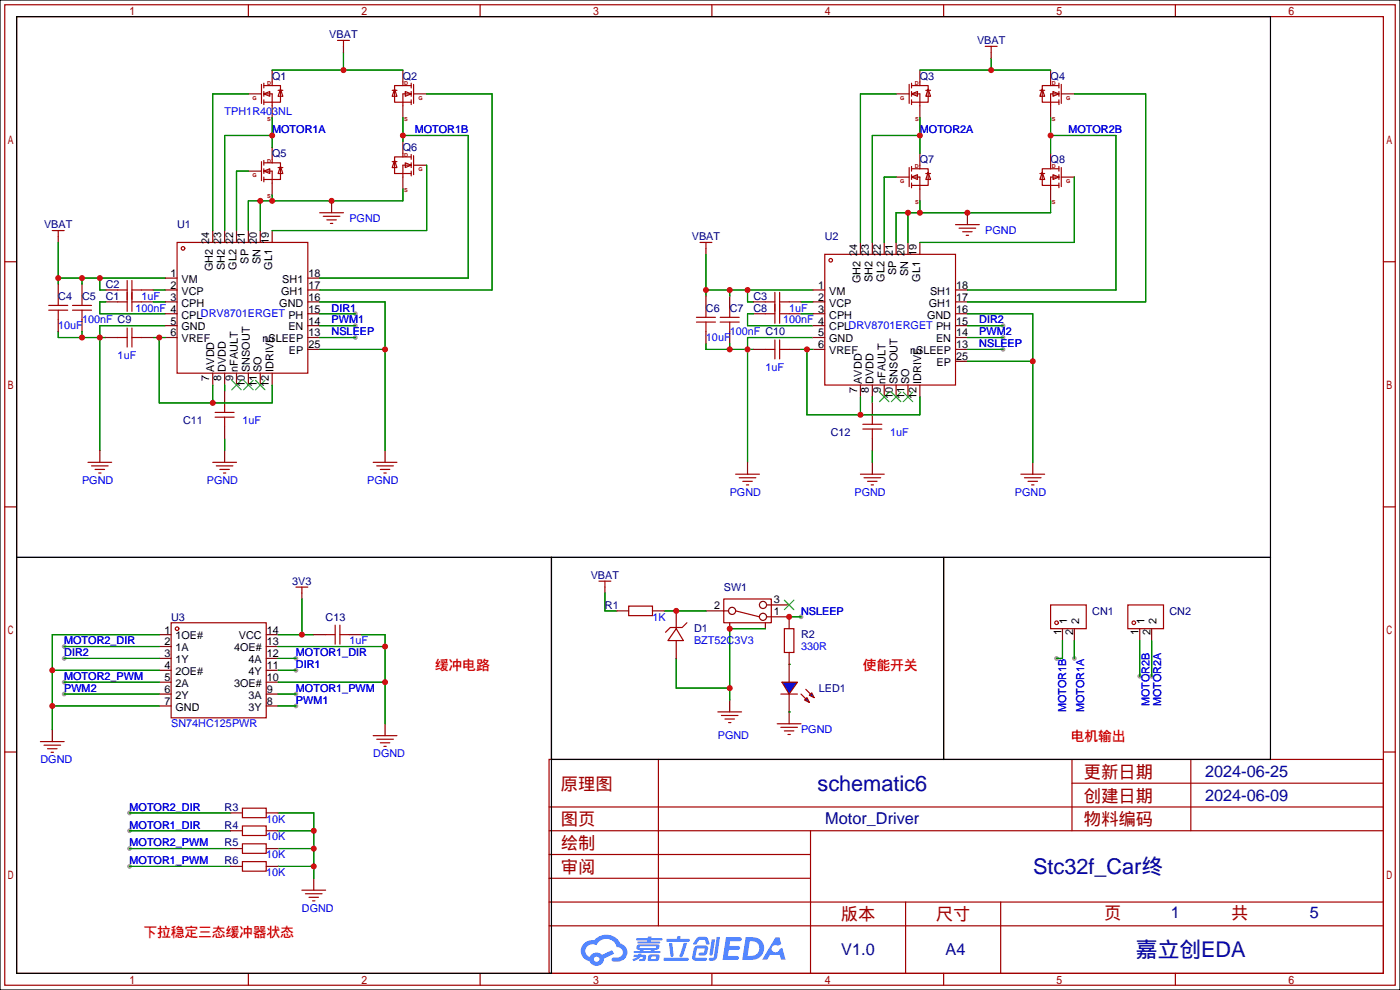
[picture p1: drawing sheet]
<svg xmlns="http://www.w3.org/2000/svg" width="299mm" height="212mm" viewBox="0 0 299 212" stroke-linecap="round" stroke-linejoin="round" font-family="sans-serif">
<path d="M0 0h299.2v211.6h-299.2z" fill="#fff" stroke="#000" stroke-width=".25"/>
<g fill="#999">
<circle cx="214.4" cy="69.6" r=".51"/>
<circle cx="214.4" cy="72.1" r=".51"/>
<circle cx="214.4" cy="74.7" r=".51"/>
<circle cx="229.6" cy="140.7" r=".51"/>
<circle cx="225.8" cy="140.7" r=".51"/>
<circle cx="246.1" cy="144.5" r=".51"/>
<circle cx="243.6" cy="144.5" r=".51"/>
<circle cx="75.9" cy="67.1" r=".51"/>
<circle cx="75.9" cy="69.6" r=".51"/>
<circle cx="75.9" cy="72.1" r=".51"/>
<circle cx="63.2" cy="140.7" r=".51"/>
<circle cx="63.2" cy="148.3" r=".51"/>
<circle cx="63.2" cy="150.9" r=".51"/>
<circle cx="63.2" cy="143.3" r=".51"/>
<circle cx="13.7" cy="138.2" r=".51"/>
<circle cx="13.7" cy="140.7" r=".51"/>
<circle cx="13.7" cy="145.8" r=".51"/>
<circle cx="13.7" cy="148.3" r=".51"/>
<circle cx="27.7" cy="185.2" r=".51"/>
<circle cx="27.7" cy="181.4" r=".51"/>
<circle cx="27.7" cy="173.7" r=".51"/>
<circle cx="27.7" cy="177.5" r=".51"/>
<circle cx="171.2" cy="131.8" r=".51"/>
</g>
<g fill="none" stroke="#a10000" stroke-width=".25">
<path d="M1 1h297.2v209.6h-297.2zM3.6 3.6h292.1v204.4h-292.1zM53.1 1v2.6M102.6 1v2.6M152.1 1v2.6M201.7 1v2.6M251.2 1v2.6M1 55.9h2.6M295.7 55.9h2.5M1 108.3h2.6M295.7 108.3h2.5M1 160.7h2.6"/>
<path d="M117.3 162.3h178.4v45.7h-178.4zM117.3 177.5h178.4M117.3 172.5h178.4M140.7 162.3v35.6M173.2 177.5v30.5M229.1 162.3v15.2M229.1 167.4h66.6M254.5 162.3v15.2M295.7 160.7h2.5M117.3 182.6h55.9M117.3 197.9h178.4M117.3 192.8h178.4"/>
<path d="M117.3 187.7h55.9M193.5 192.8v15.2M213.9 192.8v15.2M53.1 208v2.6M102.6 208v2.6M152.1 208v2.6M201.7 208v2.6M251.2 208v2.6"/>
</g>
<g fill="#5487ff">
<path d="M155.2 200.3h2.6a.48 .48 0 0 1 .7 .4 .48 .48 0 0 1-.6 .4h-1.8l-.2 1.1h1.9a.43 .43 0 0 1 .4 .4 .43 .43 0 0 1-.5 .4h-1.9l-.2 1.3h1.7a.45 .45 0 0 1 .5 .2 .45 .45 0 0 1-.1 .6h-3.3z"/>
<path d="M165.7 200.3h.9l.4 1.5-.8 .3a.84 .84 0 0 0-1.2 .3 .84 .84 0 0 0 .4 1.1 .84 .84 0 0 0 1.1-.4l.1-.2 .6-.3 .7 2.5h-1l-.2-1h-2.1l-.6 1h-1.1z"/>
<path d="M152.1 200.8h.7l-.5 3.1a.36 .36 0 0 1-.3 .3 .36 .36 0 0 1-.4-.3z"/>
<path d="M153.2 200.2h.7l-.6 4.3a1.13 1.13 0 0 1-1.8 .6l.2-.4h.7l.2-.2z"/>
<path d="M148.9 200.6l.6-.4h1a.77 .77 0 0 1 .9 .5l.3 1-.2 .2h-.5l-.3-.9-.2-.2-1 .1-.7 1-.6-.1-.1-.2z"/>
<path d="M148.4 202.4l.6-.3h1.7a.81 .81 0 0 1 .7 .5 .81 .81 0 0 1-.2 .8 .81 .81 0 0 1-.9 .8h-.7a.32 .32 0 0 1-.3-.3 .32 .32 0 0 1 .4-.3h.7l.2-.9-1.6 .1-.4 1.8 2.2 .1a.32 .32 0 0 1 .3 .4 .32 .32 0 0 1-.4 .2h-2.2l-.5-.3-.1-.5z"/>
<path d="M141.9 204.7h5a.33 .33 0 0 1 .3 .3 .33 .33 0 0 1-.3 .3h-4.9l-.2-.1z"/>
<path d="M146.1 201.5h.8l-.7 2a.98 .98 0 0 1-.7 1.1l-.3-.3z"/>
<path d="M143 201.6h.7l.3 2.5a.34 .34 0 0 1-.3 .4 .34 .34 0 0 1-.4-.3z"/>
<path d="M142.5 200.7h2.1l.3-.6h.6l-.1 .6h1.7a.32 .32 0 0 1 .4 .3 .32 .32 0 0 1-.4 .3h-4.5l-.2-.2z"/>
<path d="M135.5 204.1h.9l.1-.3h.6v.3h.8a.82 .82 0 0 1-.5 1.3h-.8v-.4l.7-.1 .1-.3a.68 .68 0 0 0-1 .4l-1.1 .4-.1-.4 .9-.5h-.7z"/>
<path d="M136 200.5h2.4l.1-.3h.7v.3h2.2l.2 .3-.2 .2h-2.3v.2h1.8l.2 .3-.2 .1h-4.5l-.1-.4h2l.1-.2h-2.3l-.1-.2z"/>
<path d="M159.4 200.3l-.8 4.9h1.7a2.5 2.5 0 0 0 3-2.5 2.5 2.5 0 0 0-3.1-2.4zM160.3 201.1a1.61 1.61 0 0 1 2 1.5 1.61 1.61 0 0 1-1.8 1.7h-.7z"/>
<path d="M136.2 202a.55 .55 0 0 0-.2 .8 .55 .55 0 0 0 .7 .2l.1 .3h-1.3v.3l5.4 .1 .3-.2-.2-.2h-1.2l.2-.3a.7 .7 0 0 0 .8-.3 .7 .7 0 0 0 0-.8l-4.2-.1zM136.8 202.3l3.3-.1 .1 .1-.2 .3h-3.2zM137.5 203h1.7l-.2 .3h-1.4z"/>
<path d="M138.6 204.2a1.05 1.05 0 0 0 0 1.2 2.91 2.91 0 0 0 2.2-.2 .98 .98 0 0 0 0-1.2h-1.6zM139.2 204.5l.9-.1 .1 .4-.2 .2-.8-.1z"/>
<path d="M124.9 201.6a2.23 2.23 0 0 0-.7 2.3 2.23 2.23 0 0 0 1.8 1.6 1.58 1.58 0 0 0 1.8 .9 1.58 1.58 0 0 0 1.3-1.5l2.2-1.1-.5-.7-2.1 1a1.65 1.65 0 0 0-2.7 .4 1.45 1.45 0 0 1-.8-1.9 1.45 1.45 0 0 1 2-.7l.3 .1a2.3 2.3 0 0 1 2.3-1.3 2.3 2.3 0 0 1 2 1.7 1.12 1.12 0 0 1 1.3 1 1.12 1.12 0 0 1-1.1 1.2h-.7a.45 .45 0 0 0-.6 .4 .45 .45 0 0 0 .5 .5 2.21 2.21 0 0 0 2.2-.5 2.21 2.21 0 0 0 .5-2.3 2.13 2.13 0 0 0-1.3-1.1 3.3 3.3 0 0 0-5.6-.7l-1.1 .1zM127 205a.57 .57 0 0 1 1.1 0 .57 .57 0 0 1-1.1 0z"/>
</g>
<g fill="none" stroke="#870000" stroke-width=".25">
<path d="M58.2 15v2.5M73.4 9.9v1.3M86.1 15v2.5M196.6 15v2.5M211.8 11.2v1.2M224.5 15v2.5M53.1 20.1h2.8M53.1 36.6h2.8M58.2 22.6v2.5M58.2 31.5v2.5M58.2 39.1v2.6M86.1 22.6v2.5"/>
<path d="M86.1 30.2v2.6M86.1 37.8v2.6M88.4 20.1h2.8M88.4 35.3h2.8M191.5 20.1h2.8M191.5 37.8h2.8M196.6 22.6v2.5M196.6 32.8v2.5M224.5 22.6v2.5M224.5 32.8v2.5M226.8 20.1h2.8M226.8 37.8h2.8"/>
<path d="M12.4 50.5v1.3M35.3 59.4h2.5M45.5 49.3v2.5M48 49.3v2.5M50.5 49.3v2.5M53.1 49.3v2.5M55.6 49.3v2.5M58.2 49.3v2.5M65.8 59.4h2.5M70.9 42.9v2.6M150.9 53.1v1.3M183.9 51.8v2.6"/>
<path d="M186.4 51.8v2.6M189 51.8v2.6M191.5 51.8v2.6M194.1 51.8v2.6M196.6 40.4v2.5M196.6 51.8v2.6M206.8 45.5v2.5M224.5 40.4v2.5M12.4 60.7v2.5M12.4 68.3v2.6M17.5 60.7v2.5M17.5 68.3v2.6"/>
<path d="M22.6 62h2.5M22.6 64.5h2.5M22.6 72.1h2.5M30.2 62h2.6M30.2 64.5h2.6M30.2 72.1h2.6M35.3 67.1h2.5M35.3 62h2.5M35.3 64.5h2.5M35.3 69.6h2.5M35.3 72.1h2.5M45.5 79.8v2.5"/>
<path d="M48 79.8v2.5M50.5 79.8v2.5M53.1 79.8v2.5M55.6 79.8v2.5M58.2 79.8v2.5M65.8 67.1h2.5M65.8 62h2.5M65.8 64.5h2.5M65.8 69.6h2.5M65.8 72.1h2.5M65.8 74.7h2.5M150.9 63.2v2.6"/>
<path d="M150.9 70.9v2.5M156 63.2v2.6M156 70.9v2.5M161 67.1h2.6M161 64.5h2.6M161 74.7h2.6M168.7 67.1h2.5M168.7 64.5h2.5M168.7 74.7h2.5M173.7 67.1h2.6M173.7 62h2.6M173.7 64.5h2.6"/>
<path d="M173.7 69.6h2.6M173.7 72.1h2.6M173.7 74.7h2.6M204.2 67.1h2.6M204.2 62h2.6M204.2 64.5h2.6M204.2 69.6h2.6M204.2 72.1h2.6M204.2 74.7h2.6M204.2 77.2h2.6M21.3 96.3v2.5M48 83.6v2.5"/>
<path d="M48 91.2v2.5M48 96.3v2.5M82.3 96.3v2.5M159.8 98.8v2.5M183.9 82.3v2.5M186.4 82.3v2.5M186.4 86.1v2.5M186.4 93.7v2.6M186.4 98.8v2.5M189 82.3v2.5M191.5 82.3v2.5M194.1 82.3v2.5"/>
<path d="M196.6 82.3v2.5M220.7 98.8v2.5M34 135.6h2.6M34 138.2h2.6M56.9 135.6h2.5M56.9 138.2h2.5M64.5 126.7v1.3M67.1 135.6h2.5M74.7 135.6h2.5M129.3 125.5v1.2M150.9 130.6h4.8M156 133.1v1.3"/>
<path d="M163.6 133.1v1.3M163.8 131.8h4.9M163.8 129.3h4.9M227.1 134.4v2.5M229.6 134.4v2.5M243.6 134.4v2.5M246.1 134.4v2.5M11.2 156v2.5M34 140.7h2.6M34 143.3h2.6M34 145.8h2.6M34 148.3h2.6"/>
<path d="M34 150.9h2.6M56.9 140.7h2.5M56.9 143.3h2.5M56.9 145.8h2.5M56.9 148.3h2.5M56.9 150.9h2.5M82.3 154.7v2.5M156 149.6v2.5M168.7 142v3.8M168.7 148.3v6.4M67.1 187.7v2.5"/>
<circle cx="156.5" cy="130.6" r=".76"/>
<circle cx="163.1" cy="129.3" r=".76"/>
<circle cx="163.1" cy="131.8" r=".76"/>
</g>
<g fill="none" stroke="#a10000" stroke-width=".25">
<path d="M55.9 18v4.1M56.4 18.3h1.8M56.4 17.8v1M56.4 19.6v1M58.2 18.3h1.7v3.5h-3.5M58.2 17.5v.8M59.4 19.3h1.1M59.9 19.1l.6 1.5h-1.1zM72.1 8.6h2.6M73.4 8.6v1.3M83.8 19.3h1M84.3 19.1l.5 1.5h-1z"/>
<path d="M86.1 18.3h-1.8v3.5h3.6M86.1 18.3h1.8M86.1 17.5v.8M86.6 19.6l1.3 .5-1.3 .5zM87.9 17.8v1M87.9 19.6v1M88.4 18v4.1M194.3 18v4.1M194.8 18.3h1.8M194.8 17.8v1M194.8 19.6v1M196.6 18.3h1.8v3.5h-3.6"/>
<path d="M196.6 17.5v.8M197.9 19.3h1M198.4 19.1l.5 1.5h-1zM210.6 9.9h2.5M211.8 9.9v1.3M222.2 19.3h1.1M222.8 19.1l.5 1.5h-1.1zM224.5 18.3h-1.7v3.5h3.5M224.5 18.3h1.8M224.5 17.5v.8M225 19.6l1.3 .5-1.3 .5zM226.3 17.8v1"/>
<path d="M226.3 19.6v1M226.8 18v4.1M55.9 34.5v4.1M56.4 20.1l1.3-.5v1zM56.4 36.6l1.3-.5v1zM56.4 20.1h1.8v2.5M56.4 36.6h1.8v2.5M56.4 21.3v1.1M56.4 34.3v1M56.4 36.1v1M56.4 37.8v1.1M56.4 34.8h1.8"/>
<path d="M58.2 34.8h1.7v3.6h-3.5M58.2 34v.8M59.4 35.8h1.1M59.9 35.6l.6 1.5h-1.1zM83.8 34.5h1M84.3 34.3l.5 1.5h-1zM86.1 33.5h-1.8v3.6h3.6M86.1 32.8v.7M86.1 33.5h1.8M86.6 34.8l1.3 .5-1.3 .5zM87.9 20.1h-1.8v2.5M87.9 35.3h-1.8v2.5"/>
<path d="M87.9 21.3v1.1M87.9 33v1M87.9 34.8v1M87.9 36.6v1M88.4 33.3v4M194.3 35.8v4.1M194.8 20.1l1.3-.5v1zM194.8 37.8l1.3-.5v1.1zM194.8 20.1h1.8v2.5M194.8 37.8h1.8v2.6M194.8 21.3v1.1M194.8 35.6v1"/>
<path d="M194.8 37.3v1.1M194.8 39.1v1M194.8 36.1h1.8M196.6 36.1h1.8v3.5h-3.6M196.6 35.3v.8M197.9 37.1h1M198.4 36.8l.5 1.6h-1zM222.2 37.1h1.1M222.8 36.8l.5 1.6h-1.1zM224.5 36.1h-1.7v3.5h3.5M224.5 36.1h1.8M224.5 35.3v.8"/>
<path d="M225 37.3l1.3 .5-1.3 .6zM226.3 20.1h-1.8v2.5M226.3 37.8h-1.8v2.6M226.3 21.3v1.1M226.3 35.6v1M226.3 37.3v1.1M226.3 39.1v1M226.8 35.8v4.1M11.2 49.3h2.5M12.4 49.3v1.2M27.2 59.9v6.6M28.2 59.9v6.6"/>
<path d="M37.8 51.8h28v28h-28zM68.3 45.5h5.1M69.1 46.2h3.5M69.8 47h2.1M70.6 47.8h.5M149.6 51.8h2.5M150.9 51.8v1.3M176.3 54.4h27.9v27.9h-27.9zM204.2 48h5.1M205 48.8h3.5M205.7 49.5h2.1M206.5 50.3h.5"/>
<path d="M10.4 66.3h4.1M10.4 65.3h4.1M12.4 63.2v2.1M12.4 66.3v2M15.5 66.3h4.1M15.5 65.3h4.1M17.5 63.2v2.1M17.5 66.3v2M25.1 64.5h2.1M25.1 62h2.1M25.1 72.1h2.1M27.2 70.1v4.1"/>
<path d="M28.2 64.5h2M28.2 70.1v4.1M28.2 62h2M28.2 72.1h2M148.8 68.8h4.1M148.8 67.8h4.1M150.9 65.8v2M150.9 68.8v2.1M153.9 68.8h4.1M153.9 67.8h4.1M156 65.8v2M156 68.8v2.1"/>
<path d="M163.6 67.1h2M163.6 64.5h2M163.6 74.7h2M165.6 62.5v6.6M165.6 72.6v4.1M166.6 62.5v6.6M166.6 72.6v4.1M166.6 67.1h2.1M166.6 64.5h2.1M166.6 74.7h2.1M18.8 98.8h5.1M19.6 99.6h3.5"/>
<path d="M45.5 98.8h5M46 89.2h4M46 88.1h4M46.2 99.6h3.6M48 86.1v2M48 89.2v2M79.8 98.8h5M80.5 99.6h3.6M184.4 91.7h4.1M184.4 90.7h4.1M186.4 88.6v2.1M186.4 91.7v2"/>
<path d="M20.3 100.3h2.1M21.1 101.1h.5M47 100.3h2M47.8 101.1h.5M81.3 100.3h2M82 101.1h.5M157.2 101.3h5.1M158 102.1h3.5M158.7 102.9h2.1M159.5 103.6h.5M183.9 101.3h5.1M184.7 102.1h3.5"/>
<path d="M185.4 102.9h2.1M186.2 103.6h.5M218.2 101.3h5.1M218.9 102.1h3.6M219.7 102.9h2M220.5 103.6h.5M36.6 133.1h20.3v20.3h-20.3zM63.2 125.5h2.6M64.5 125.5v1.2M69.6 135.6h2M71.6 133.6v4.1M72.6 133.6v4.1"/>
<path d="M72.6 135.6h2.1M128 124.2h2.6M129.3 124.2v1.3M154.7 128h10.1v5.1h-10.1zM157.2 130.6l5.1 1.2M224.5 129.3h7.7v5.1h-7.7zM241 129.3h7.7v5.1h-7.7zM8.6 158.5h5.1M9.4 159.3h3.6M79.8 157.2h5M80.5 158h3.6M81.3 158.8h2"/>
<path d="M82 159.5h.5M153.4 152.1h5.1M154.2 152.9h3.5M154.9 153.7h2.1M155.7 154.4h.5M166.1 154.7h5.1M166.9 155.4h3.5M166.9 148.3h3.5M167.6 156.2h2.1M168.4 157h.5M10.2 160h2M10.9 160.8h.5"/>
<path d="M64.5 190.2h5.1M65.3 191h3.5M66 191.8h2.1M66.8 192.5h.5"/>
<circle cx="39.1" cy="53.1" r=".38"/>
<circle cx="177.5" cy="55.6" r=".38"/>
<circle cx="37.8" cy="134.4" r=".38"/>
<circle cx="225.8" cy="133.1" r=".38"/>
<circle cx="242.3" cy="133.1" r=".38"/>
</g>
<g fill="none" stroke="#008700" stroke-width=".25">
<path d="M58.2 15h27.9M73.4 11.2v3.8M196.6 15h27.9M211.8 12.4v2.6M53.1 20.1h-7.6v29.2M53.1 36.6h-2.6v12.7M58.2 29h-10.2v20.3M58.2 25.1v6.4M86.1 29h14v30.4h-31.8M86.1 25.1v5.1M91.2 20.1h14v41.9h-36.9M91.2 35.3v14h-33"/>
<path d="M191.5 20.1h-7.6v31.7M191.5 37.8h-2.5v14M196.6 25.1v7.7M196.6 29h-10.2v22.8M224.5 29h14v33h-31.7M224.5 25.1v7.7M229.6 20.1h15.3v44.4h-38.1M229.6 37.8v14h-33M12.4 59.4h22.9M12.4 51.8v8.9M17.5 59.4v1.3M21.3 59.4v2.6h1.3"/>
<path d="M55.6 42.9v6.4M58.2 41.7v1.2M86.1 40.4v2.5h-33v6.4M150.9 54.4v8.8M194.1 45.5v6.3M196.6 42.9v2.6M224.5 42.9v2.6h-33v6.3M12.4 70.9v1.2h10.2M17.5 70.9v1.2M22.6 64.5h-1.3v2.6h14M32.8 62h2.5M32.8 64.5h2.5"/>
<path d="M32.8 72.1h2.5M34 72.1v14h24.2v-3.8M35.3 69.6h-14v26.7M68.3 64.5h14v31.8M68.3 67.1h7.6M68.3 69.6h7.6M68.3 72.1h7.6M68.3 74.7h14M150.9 62h22.8M150.9 73.4v1.3h10.1M156 62v1.2M156 73.4v1.3"/>
<path d="M159.8 62v2.5h1.2M161 67.1h-1.2v2.5h13.9M171.2 64.5h2.5M171.2 67.1h2.5M171.2 74.7h2.5M172.5 74.7v13.9h24.1v-3.8M173.7 72.1h-13.9v26.7M206.8 67.1h13.9v31.7M206.8 69.6h7.6M206.8 72.1h7.6M206.8 74.7h7.6M206.8 77.2h13.9"/>
<path d="M45.5 82.3v3.8M48 82.3v1.3M48 93.7v2.6M183.9 84.8v3.8M186.4 84.8v1.3M186.4 96.3v2.5M13.7 138.2h20.3M34 135.6h-22.8v20.4M59.4 135.6h7.7M59.4 138.2h22.9M64.5 128v7.6M77.2 135.6h5.1v19.1"/>
<path d="M163.6 134.4h-7.6v15.2M168.7 131.8h2.5M227.1 136.9v3.8h-1.3M229.6 136.9v3.8M243.6 136.9v7.6M246.1 136.9v7.6M11.2 150.9h22.8M11.2 143.3h22.8M13.7 140.7h20.3M13.7 145.8h20.3M13.7 148.3h20.3M59.4 140.7h3.8"/>
<path d="M59.4 145.8h22.9M59.4 148.3h3.8M59.4 150.9h3.8M59.4 143.3h3.8M144.5 140.7v6.4h11.5M27.7 173.7h21.6M27.7 177.5h21.6M59.4 173.7h7.7v14M59.4 177.5h7.7M27.7 185.2h21.6M27.7 181.4h21.6M59.4 185.2h7.7"/>
<path d="M59.4 181.4h7.7"/>
</g>
<g fill="none" stroke="#3c3" stroke-width=".25">
<path d="M49.5 81.3l2.1 2M51.6 81.3l-2.1 2M52.1 81.3l2 2M54.1 81.3l-2 2M54.6 81.3l2 2M56.6 81.3l-2 2M188 83.8l2 2.1M190 83.8l-2 2.1M190.5 83.8l2 2.1M192.5 83.8l-2 2.1M193 83.8l2.1 2.1M195.1 83.8l-2.1 2.1"/>
<path d="M167.6 128.3l2.1 2M169.7 128.3l-2.1 2"/>
</g>
<g fill="#00f" stroke="#a10000" stroke-width=".25">
<path d="M167.1 145.8h3.3l-1.7 2.5z"/>
<path d="M173 148.6l.5-.5 .5 1z"/>
<path d="M172 149.6l.5-.5 .5 1z"/>
</g>
<path d="M134.4 129.5h5v2.1h-5zM144.5 134.4l1.5 2.5h-3.3zM146.8 133.1l-1 1h-2.5l-1.1 1M167.6 134.4h2.1v5h-2.1zM171.2 148.3l1 1.1M172.2 147.3l1 1M51.8 172.7h5.1v2.1h-5.1zM51.8 176.5h5.1v2.1h-5.1zM51.8 180.3h5.1v2.1h-5.1zM51.8 184.2h5.1v2h-5.1z" fill="none" stroke="#a10000" stroke-width=".25"/>
<path d="M129.3 126.7v3.9h2.5M142 130.6h8.9M168.7 142h.1M168.7 152.1h.1" fill="none" stroke="#008700" stroke-width=".25"/>
<g fill="none" stroke="#870000" stroke-width=".25">
<path d="M131.8 130.6h2.6M139.4 130.6h2.6M144.5 130.6v3.8M144.5 136.9v3.8M168.7 131.8v2.6M168.7 139.4v2.6M49.3 173.7h2.5M49.3 177.5h2.5M56.9 173.7h2.5M56.9 177.5h2.5M49.3 181.4h2.5M49.3 185.2h2.5"/>
<path d="M56.9 181.4h2.5M56.9 185.2h2.5"/>
</g>
<path d="M3.6 3.6h267.9v115.5h-267.9zM3.6 119.1h114.3v88.9h-114.3zM117.9 119.1h83.8v43.2h-83.8zM201.7 119.1h69.8v43.2h-69.8z" fill="none" stroke="#000" stroke-width=".25"/>
<g fill="#c00">
<circle cx="156" cy="62" r=".63"/>
<circle cx="159.8" cy="62" r=".63"/>
<circle cx="150.9" cy="62" r=".63"/>
<circle cx="159.8" cy="74.7" r=".63"/>
<circle cx="156" cy="74.7" r=".63"/>
<circle cx="196.6" cy="29" r=".63"/>
<circle cx="211.8" cy="15" r=".63"/>
<circle cx="196.6" cy="45.5" r=".63"/>
<circle cx="206.8" cy="45.5" r=".63"/>
<circle cx="194.1" cy="45.5" r=".63"/>
<circle cx="220.7" cy="77.2" r=".63"/>
<circle cx="183.9" cy="88.6" r=".63"/>
<circle cx="172.5" cy="74.7" r=".63"/>
<circle cx="17.5" cy="59.4" r=".63"/>
<circle cx="21.3" cy="59.4" r=".63"/>
<circle cx="12.4" cy="59.4" r=".63"/>
<circle cx="21.3" cy="72.1" r=".63"/>
<circle cx="17.5" cy="72.1" r=".63"/>
<circle cx="86.1" cy="29" r=".63"/>
<circle cx="73.4" cy="15" r=".63"/>
<circle cx="55.6" cy="42.9" r=".63"/>
<circle cx="58.2" cy="42.9" r=".63"/>
<circle cx="70.9" cy="42.9" r=".63"/>
<circle cx="82.3" cy="74.7" r=".63"/>
<circle cx="45.5" cy="86.1" r=".63"/>
<circle cx="34" cy="72.1" r=".63"/>
<circle cx="58.2" cy="29" r=".63"/>
<circle cx="224.5" cy="29" r=".63"/>
<circle cx="64.5" cy="135.6" r=".63"/>
<circle cx="82.3" cy="138.2" r=".63"/>
<circle cx="82.3" cy="145.8" r=".63"/>
<circle cx="11.2" cy="143.3" r=".63"/>
<circle cx="11.2" cy="150.9" r=".63"/>
<circle cx="67.1" cy="177.5" r=".63"/>
<circle cx="67.1" cy="181.4" r=".63"/>
<circle cx="67.1" cy="185.2" r=".63"/>
<circle cx="168.7" cy="131.8" r=".63"/>
<circle cx="156" cy="134.4" r=".63"/>
<circle cx="156" cy="147.1" r=".63"/>
<circle cx="144.5" cy="130.6" r=".63"/>
</g>
<g font-size="4.6" fill="#000080">
<text x="174.7" y="169">schematic6</text>
<text x="220.8" y="186.8">Stc32f_Car终</text>
<text x="242.8" y="204.5">嘉立创EDA</text>
</g>
<g font-size="3.7" fill="#a00000">
<text x="231.6" y="166.2">更新日期</text>
<text x="119.9" y="168.8">原理图</text>
<text x="231.6" y="171.3">创建日期</text>
<text x="119.9" y="176.4">图页</text>
<text x="231.6" y="176.4">物料编码</text>
<text x="119.9" y="181.5">绘制</text>
<text x="119.9" y="186.6">审阅</text>
<text x="179.7" y="196.7">版本</text>
<text x="200" y="196.7">尺寸</text>
<text x="236" y="196.5">页</text>
<text x="263.1" y="196.5">共</text>
</g>
<g font-size="3.5" fill="#000080">
<text x="257.6" y="166">2024-06-25</text>
<text x="257.6" y="171.1">2024-06-09</text>
<text x="176.4" y="176.2">Motor_Driver</text>
<text x="250.2" y="196.3">1</text>
<text x="280" y="196.3">5</text>
<text x="179.8" y="204.1">V1.0</text>
<text x="202.1" y="204.1">A4</text>
</g>
<g font-size="2.9" fill="#f00">
<text x="92.9" y="143.1">缓冲电路</text>
<text x="184.4" y="143.1">使能开关</text>
<text x="228.8" y="158.3">电机输出</text>
<text x="30.6" y="200.2">下拉稳定三态缓冲器状态</text>
</g>
<g font-size="2.3" fill="#000080">
<text x="70.4" y="8.2">VBAT</text>
<text x="208.8" y="9.4">VBAT</text>
<text x="58.2" y="17">Q1</text>
<text x="86.1" y="17">Q2</text>
<text x="196.6" y="17">Q3</text>
<text x="224.5" y="17">Q4</text>
<text x="58.2" y="33.6">Q5</text>
<text x="86.1" y="32.3">Q6</text>
<text x="196.6" y="34.8">Q7</text>
<text x="224.5" y="34.8">Q8</text>
<text x="9.4" y="48.8">VBAT</text>
<text x="37.8" y="48.8">U1</text>
<text x="147.8" y="51.3">VBAT</text>
<text x="176.3" y="51.3">U2</text>
<text x="12.4" y="64">C4</text>
<text x="17.5" y="64">C5</text>
<text x="22.6" y="64">C1</text>
<text x="22.6" y="61.5">C2</text>
<text x="161" y="64">C3</text>
<text x="150.9" y="66.6">C6</text>
<text x="156" y="66.6">C7</text>
<text x="161" y="66.6">C8</text>
<text x="39.1" y="90.7">C11</text>
<text x="177.5" y="93.2">C12</text>
<text x="62.5" y="125">3V3</text>
<text x="126.3" y="123.7">VBAT</text>
<text x="129.3" y="130.1">R1</text>
<text x="154.7" y="126.3">SW1</text>
<text x="233.4" y="131.3">CN1</text>
<text x="249.9" y="131.3">CN2</text>
<text x="36.6" y="132.6">U3</text>
<text x="69.6" y="132.6">C13</text>
<text x="148.3" y="135.2">D1</text>
<text x="171.2" y="136.4">R2</text>
<text x="175" y="147.9">LED1</text>
<text x="48" y="173.3">R3</text>
<text x="48" y="177.1">R4</text>
<text x="48" y="180.9">R5</text>
<text x="48" y="184.7">R6</text>
</g>
<g font-size="2.3" fill="#00f">
<text x="48" y="24.7">TPH1R403NL</text>
<text x="58.2" y="28.5">MOTOR1A</text>
<text x="88.6" y="28.5">MOTOR1B</text>
<text x="196.6" y="28.5">MOTOR2A</text>
<text x="228.3" y="28.5">MOTOR2B</text>
<text x="74.7" y="47.5">PGND</text>
<text x="210.6" y="50.1">PGND</text>
<text x="30.2" y="64">1uF</text>
<text x="12.4" y="70.4">10uF</text>
<text x="17.5" y="69.1">100nF C9</text>
<text x="29" y="66.6">100nF 4</text>
<text x="70.9" y="66.6">DIR1</text>
<text x="70.9" y="69.1">PWM1</text>
<text x="70.9" y="71.7">NSLEEP</text>
<text x="156" y="71.7">100nF C10</text>
<text x="167.4" y="69.1">100nF 4</text>
<text x="168.7" y="66.6">1uF</text>
<text x="209.3" y="69.1">DIR2</text>
<text x="209.3" y="71.7">PWM2</text>
<text x="25.1" y="76.7">1uF</text>
<text x="150.9" y="72.9">10uF</text>
<text x="209.3" y="74.2">NSLEEP</text>
<text x="163.6" y="79.3">1uF</text>
<text x="51.8" y="90.7">1uF</text>
<text x="190.2" y="93.2">1uF</text>
<text x="17.5" y="103.4">PGND</text>
<text x="44.2" y="103.4">PGND</text>
<text x="78.5" y="103.4">PGND</text>
<text x="156" y="105.9">PGND</text>
<text x="182.6" y="105.9">PGND</text>
<text x="216.9" y="105.9">PGND</text>
<text x="171.2" y="131.3">NSLEEP</text>
<text x="13.7" y="137.7">MOTOR2_DIR</text>
<text x="74.7" y="137.7">1uF</text>
<text x="139.4" y="132.6">1K</text>
<text x="148.3" y="137.7">BZT52C3V3</text>
<text x="13.7" y="140.2">DIR2</text>
<text x="63.2" y="140.2">MOTOR1_DIR</text>
<text x="63.2" y="142.8">DIR1</text>
<text x="171.2" y="139">330R</text>
<text x="13.7" y="145.3">MOTOR2_PWM</text>
<text x="13.7" y="147.9">PWM2</text>
<text x="63.2" y="147.9">MOTOR1_PWM</text>
<text x="36.6" y="155.5">SN74HC125PWR</text>
<text x="63.2" y="150.4">PWM1</text>
<text x="227.9" y="152.2" transform="rotate(-90 227.9 152.2)">MOTOR1B</text>
<text x="231.7" y="152.2" transform="rotate(-90 231.7 152.2)">MOTOR1A</text>
<text x="245.6" y="150.9" transform="rotate(-90 245.6 150.9)">MOTOR2B</text>
<text x="248.2" y="150.9" transform="rotate(-90 248.2 150.9)">MOTOR2A</text>
<text x="79.8" y="161.8">DGND</text>
<text x="153.4" y="158">PGND</text>
<text x="171.2" y="156.7">PGND</text>
<text x="8.6" y="163.1">DGND</text>
<text x="27.7" y="173.3">MOTOR2_DIR</text>
<text x="27.7" y="177.1">MOTOR1_DIR</text>
<text x="56.9" y="175.8">10K</text>
<text x="56.9" y="179.6">10K</text>
<text x="27.7" y="184.7">MOTOR1_PWM</text>
<text x="27.7" y="180.9">MOTOR2_PWM</text>
<text x="56.9" y="183.4">10K</text>
<text x="56.9" y="187.2">10K</text>
<text x="64.5" y="194.8">DGND</text>
</g>
<g font-size="2.3">
<text x="44.7" y="52.2" transform="rotate(-90 44.7 52.2)">24</text>
<text x="47.3" y="52.2" transform="rotate(-90 47.3 52.2)">23</text>
<text x="49.8" y="52.2" transform="rotate(-90 49.8 52.2)">22</text>
<text x="52.4" y="52.2" transform="rotate(-90 52.4 52.2)">21</text>
<text x="54.9" y="52.2" transform="rotate(-90 54.9 52.2)">20</text>
<text x="57.4" y="52.2" transform="rotate(-90 57.4 52.2)">19</text>
<text x="36.4" y="59.2">1</text>
<text x="45.5" y="58" transform="rotate(-90 45.5 58)">GH2</text>
<text x="48" y="57.7" transform="rotate(-90 48 57.7)">SH2</text>
<text x="50.6" y="57.6" transform="rotate(-90 50.6 57.6)">GL2</text>
<text x="53.1" y="56.3" transform="rotate(-90 53.1 56.3)">SP</text>
<text x="55.7" y="56.5" transform="rotate(-90 55.7 56.5)">SN</text>
<text x="58.2" y="57.6" transform="rotate(-90 58.2 57.6)">GL1</text>
<text x="65.9" y="59.2">18</text>
<text x="183.2" y="54.7" transform="rotate(-90 183.2 54.7)">24</text>
<text x="185.7" y="54.7" transform="rotate(-90 185.7 54.7)">23</text>
<text x="188.2" y="54.7" transform="rotate(-90 188.2 54.7)">22</text>
<text x="190.8" y="54.7" transform="rotate(-90 190.8 54.7)">21</text>
<text x="191.5" y="58.9" transform="rotate(-90 191.5 58.9)">SP</text>
<text x="193.3" y="54.7" transform="rotate(-90 193.3 54.7)">20</text>
<text x="194.1" y="59" transform="rotate(-90 194.1 59)">SN</text>
<text x="195.9" y="54.7" transform="rotate(-90 195.9 54.7)">19</text>
<text x="36.4" y="61.7">2</text>
<text x="36.4" y="64.3">3</text>
<text x="38.8" y="60.5">VM</text>
<text x="38.8" y="63">VCP</text>
<text x="38.8" y="65.5">CPH</text>
<text x="59.7" y="65.5">GND</text>
<text x="60.1" y="63">GH1</text>
<text x="60.3" y="60.5">SH1</text>
<text x="65.9" y="64.3">16</text>
<text x="65.9" y="61.7">17</text>
<text x="174.9" y="61.7">1</text>
<text x="174.9" y="64.3">2</text>
<text x="177.2" y="63">VM</text>
<text x="177.2" y="65.5">VCP</text>
<text x="183.9" y="60.5" transform="rotate(-90 183.9 60.5)">GH2</text>
<text x="186.5" y="60.3" transform="rotate(-90 186.5 60.3)">SH2</text>
<text x="189" y="60.2" transform="rotate(-90 189 60.2)">GL2</text>
<text x="196.6" y="60.2" transform="rotate(-90 196.6 60.2)">GL1</text>
<text x="198.5" y="65.5">GH1</text>
<text x="198.8" y="63">SH1</text>
<text x="204.3" y="64.3">17</text>
<text x="204.3" y="61.7">18</text>
<text x="36.4" y="69.4">5</text>
<text x="36.4" y="71.9">6</text>
<text x="38.8" y="68.1">CPLDRV8701ERGET PH</text>
<text x="38.8" y="70.6">GND</text>
<text x="61.6" y="70.6">EN</text>
<text x="65.9" y="71.9">13</text>
<text x="65.9" y="69.4">14</text>
<text x="65.9" y="66.8">15</text>
<text x="174.9" y="66.8">3</text>
<text x="174.9" y="71.9">5</text>
<text x="177.2" y="68.1">CPH</text>
<text x="177.2" y="70.6">CPLDRV8701ERGET PH</text>
<text x="198.1" y="68.1">GND</text>
<text x="204.3" y="71.9">14</text>
<text x="204.3" y="69.4">15</text>
<text x="204.3" y="66.8">16</text>
<text x="38.8" y="73.2">VREF</text>
<text x="56.1" y="73.2">nSLEEP</text>
<text x="61.8" y="75.7">EP</text>
<text x="65.9" y="74.4">25</text>
<text x="174.9" y="74.4">6</text>
<text x="177.2" y="73.2">GND</text>
<text x="177.2" y="75.7">VREF</text>
<text x="194.5" y="75.7">nSLEEP</text>
<text x="200.1" y="73.2">EN</text>
<text x="204.3" y="74.4">13</text>
<text x="204.3" y="77">25</text>
<text x="44.7" y="81.4" transform="rotate(-90 44.7 81.4)">7</text>
<text x="45.8" y="79.5" transform="rotate(-90 45.8 79.5)">AVDD</text>
<text x="47.3" y="81.4" transform="rotate(-90 47.3 81.4)">8</text>
<text x="48.3" y="79.5" transform="rotate(-90 48.3 79.5)">DVDD</text>
<text x="49.8" y="81.4" transform="rotate(-90 49.8 81.4)">9</text>
<text x="50.8" y="79.5" transform="rotate(-90 50.8 79.5)">nFAULT</text>
<text x="52.4" y="82.7" transform="rotate(-90 52.4 82.7)">10</text>
<text x="53.4" y="79.5" transform="rotate(-90 53.4 79.5)">SNSOUT</text>
<text x="54.9" y="82.7" transform="rotate(-90 54.9 82.7)">11</text>
<text x="55.9" y="79.5" transform="rotate(-90 55.9 79.5)">SO</text>
<text x="57.4" y="82.7" transform="rotate(-90 57.4 82.7)">12</text>
<text x="58.5" y="79.5" transform="rotate(-90 58.5 79.5)">IDRIVE</text>
<text x="183.2" y="83.9" transform="rotate(-90 183.2 83.9)">7</text>
<text x="184.2" y="82" transform="rotate(-90 184.2 82)">AVDD</text>
<text x="185.7" y="83.9" transform="rotate(-90 185.7 83.9)">8</text>
<text x="186.7" y="82" transform="rotate(-90 186.7 82)">DVDD</text>
<text x="188.2" y="83.9" transform="rotate(-90 188.2 83.9)">9</text>
<text x="189.3" y="82" transform="rotate(-90 189.3 82)">nFAULT</text>
<text x="191.8" y="82" transform="rotate(-90 191.8 82)">SNSOUT</text>
<text x="194.3" y="82" transform="rotate(-90 194.3 82)">SO</text>
<text x="196.9" y="82" transform="rotate(-90 196.9 82)">IDRIVE</text>
<text x="200.2" y="78.2">EP</text>
<text x="190.8" y="85.2" transform="rotate(-90 190.8 85.2)">10</text>
<text x="193.3" y="85.2" transform="rotate(-90 193.3 85.2)">11</text>
<text x="195.9" y="85.2" transform="rotate(-90 195.9 85.2)">12</text>
<text x="152.6" y="130.2">2</text>
<text x="165.4" y="131.5">1</text>
<text x="165.4" y="128.9">3</text>
<text x="35.2" y="135.4">1</text>
<text x="35.2" y="137.9">2</text>
<text x="37.5" y="136.7">1OE#</text>
<text x="51.1" y="136.7">VCC</text>
<text x="57" y="137.9">13</text>
<text x="57" y="135.4">14</text>
<text x="226.8" y="135.8" transform="rotate(-90 226.8 135.8)">1</text>
<text x="228.1" y="133.4" transform="rotate(-90 228.1 133.4)">1</text>
<text x="229.4" y="135.8" transform="rotate(-90 229.4 135.8)">2</text>
<text x="230.6" y="133.4" transform="rotate(-90 230.6 133.4)">2</text>
<text x="243.3" y="135.8" transform="rotate(-90 243.3 135.8)">1</text>
<text x="244.6" y="133.4" transform="rotate(-90 244.6 133.4)">1</text>
<text x="245.9" y="135.8" transform="rotate(-90 245.9 135.8)">2</text>
<text x="247.2" y="133.4" transform="rotate(-90 247.2 133.4)">2</text>
<text x="35.2" y="140.5">3</text>
<text x="35.2" y="143">4</text>
<text x="37.5" y="139.2">1A</text>
<text x="37.5" y="141.7">1Y</text>
<text x="50" y="139.2">4OE#</text>
<text x="53.1" y="141.7">4A</text>
<text x="57" y="143">11</text>
<text x="57" y="140.5">12</text>
<text x="35.2" y="145.6">5</text>
<text x="35.2" y="148.1">6</text>
<text x="37.5" y="144.3">2OE#</text>
<text x="37.5" y="146.8">2A</text>
<text x="37.5" y="149.4">2Y</text>
<text x="50" y="146.8">3OE#</text>
<text x="53.1" y="149.4">3A</text>
<text x="53.1" y="144.3">4Y</text>
<text x="57" y="148.1">9</text>
<text x="57" y="145.6">10</text>
<text x="35.2" y="150.6">7</text>
<text x="37.5" y="151.9">GND</text>
<text x="53.1" y="151.9">3Y</text>
<text x="57" y="150.6">8</text>
</g>
<g font-size="1.2" fill="#a00000">
<text x="54" y="21.3">G</text>
<text x="57.1" y="18.2">D</text>
<text x="86.4" y="18.2">D</text>
<text x="89.4" y="21.3">G</text>
<text x="192.4" y="21.3">G</text>
<text x="195.5" y="18.2">D</text>
<text x="224.8" y="18.2">D</text>
<text x="227.8" y="21.3">G</text>
<text x="57.1" y="25.8">S</text>
<text x="86.4" y="25.8">S</text>
<text x="195.6" y="25.8">S</text>
<text x="224.8" y="25.8">S</text>
<text x="57.1" y="34.7">D</text>
<text x="86.4" y="33.5">D</text>
<text x="54" y="37.8">G</text>
<text x="86.4" y="41.1">S</text>
<text x="89.4" y="36.5">G</text>
<text x="192.4" y="39">G</text>
<text x="195.5" y="36">D</text>
<text x="224.8" y="36">D</text>
<text x="227.8" y="39">G</text>
<text x="57.1" y="42.4">S</text>
<text x="195.6" y="43.6">S</text>
<text x="224.8" y="43.6">S</text>
</g>
</svg>
